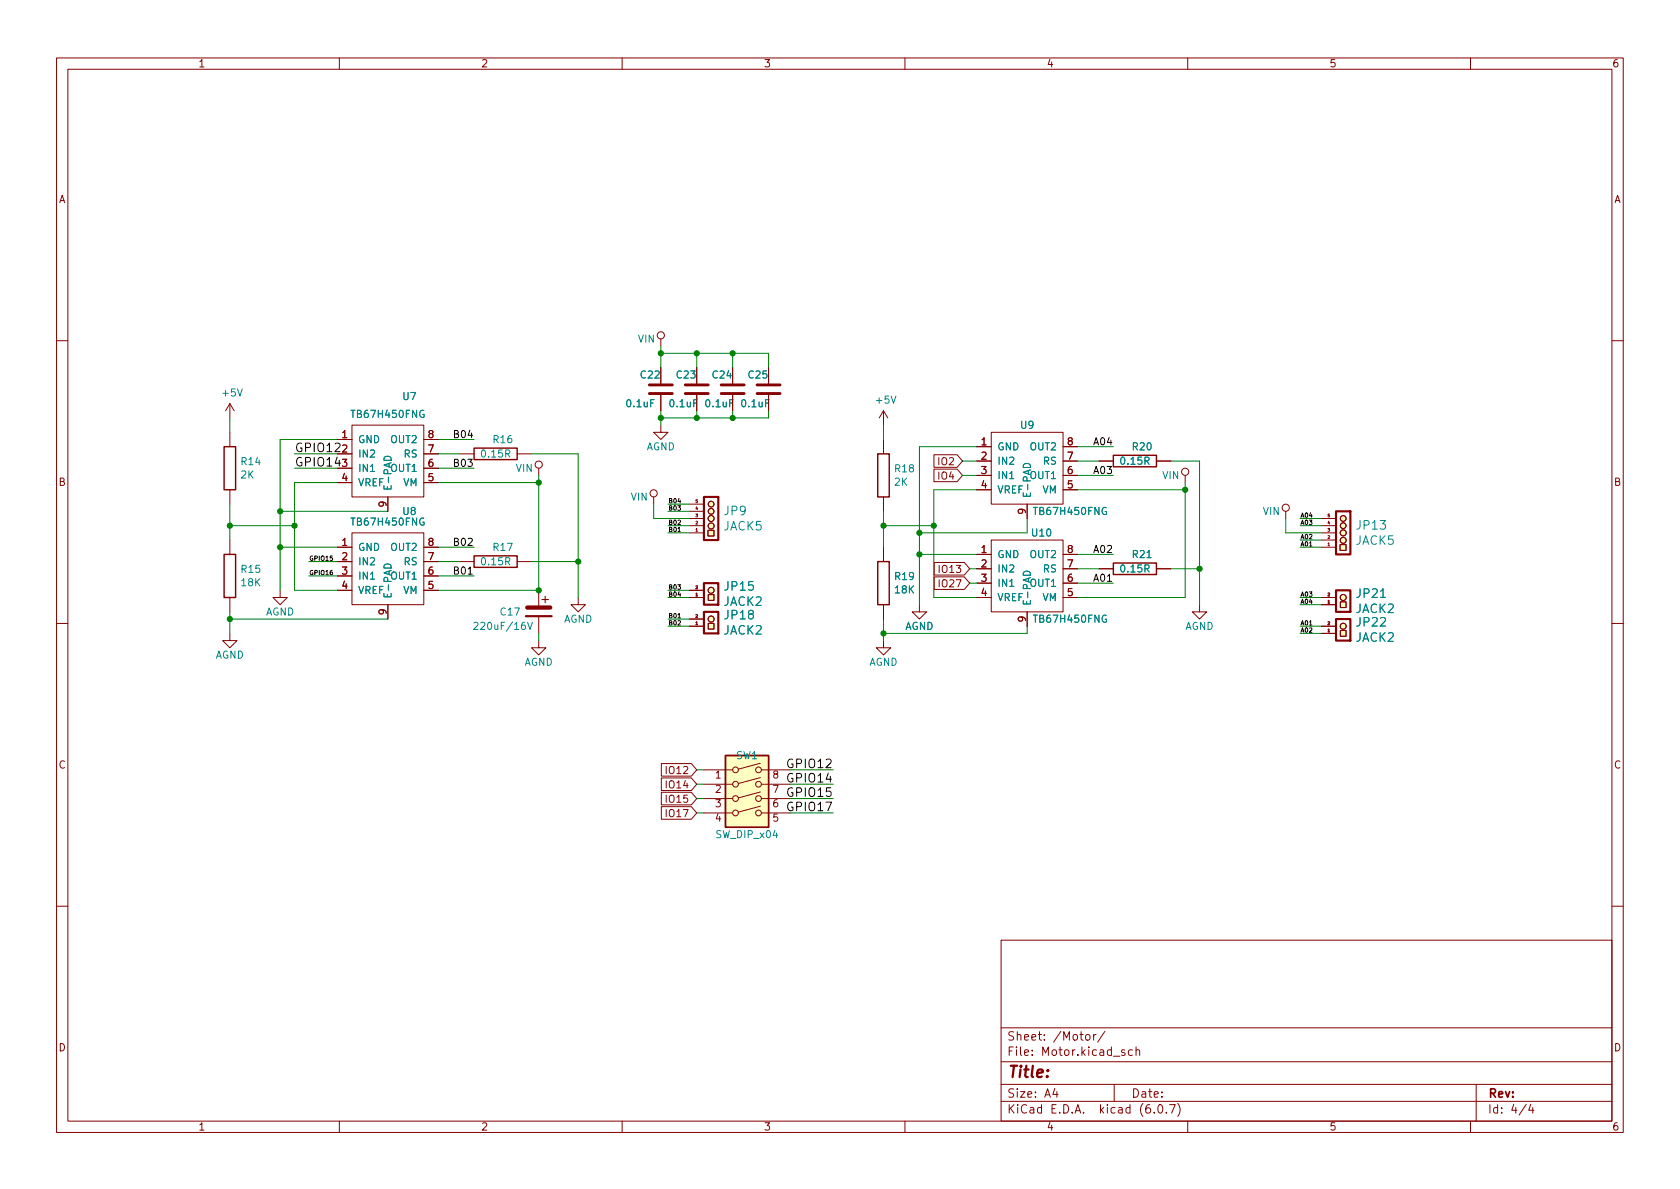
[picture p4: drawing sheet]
<svg xmlns="http://www.w3.org/2000/svg" width="297mm" height="210mm" viewBox="0 0 297 210" stroke-linecap="round" stroke-linejoin="round" font-family="sans-serif">
<g fill="none" stroke="#840000" stroke-width=".18">
<path d="M10 10.2h277v190.1h-277zM12 12.2h273v186.1h-273zM60 10.2v2M110 10.2v2M160 10.2v2M210 10.2v2M260 10.2v2M116.8 59.9v1.3M10 60.2h2M40.6 71.4v2.5M40.6 76.4v2.6M40.6 71.4l-.7 1.2"/>
<path d="M40.6 71.4l.8 1.2M59.7 77.7h2.5M62.2 75.2h12.7v12.7h-12.7zM74.9 77.7h2.6M116.8 75.2v1.2h1.3l-1.3 1.3-1.2-1.3h1.2M116.8 65v2.8M116.8 69.8v2.8M123.2 65v2.8M123.2 69.8v2.8M129.5 65v2.8M129.5 69.8v2.8M135.9 65v2.8"/>
<path d="M135.9 69.8v2.8M156.2 72.6v2.6M156.2 77.7v2.6M156.2 72.6l-.8 1.3M156.2 72.6l.8 1.3M172.7 79h2.6M175.3 76.4h12.7v12.7h-12.7zM188 79h2.5M285 60.2h2M40.6 86.6v2.5M40.6 95.5v2.5M59.7 99.3h2.5"/>
<path d="M59.7 96.8h2.5M59.7 80.3h2.5M59.7 82.8h2.5M59.7 85.3h2.5M62.2 94.2h12.7v12.7h-12.7zM68.6 87.9v2.5M74.9 99.3h2.6M74.9 96.8h2.6M74.9 80.3h2.6M74.9 82.8h2.6M74.9 85.3h2.6M81.3 99.3h2.5"/>
<path d="M81.3 80.3h2.5M91.4 99.3h2.6M91.4 80.3h2.6M95.2 82.8v1.3M115.6 87.9v1.2M121.9 94.2h2.6M121.9 93h2.6M121.9 91.7h2.6M121.9 90.4h2.6M121.9 89.1h2.6M125.2 93.8h1v1h-1zM156.2 87.9v2.5"/>
<path d="M156.2 96.8v2.5M165.1 83h4.1l1 1.1-1 1.1h-4.1zM165.1 80.4h4.1l1 1.1-1 1.1h-4.1zM165.2 99.5h5.3l.9 1.1-.9 1.1h-5.3zM172.7 81.5h2.6M172.7 84.1h2.6M172.7 86.6h2.6M172.7 98h2.6M175.3 95.5h12.7v12.7h-12.7zM181.6 89.1v2.6M188 81.5h2.5M188 84.1h2.5"/>
<path d="M188 86.6h2.5M188 98h2.5M194.3 81.5h2.5M204.5 81.5h2.5M209.5 84.1v1.2M227.3 90.4v1.3M233.7 96.8h2.5M233.7 95.5h2.5M233.7 94.2h2.5M233.7 93h2.5M233.7 91.7h2.5M236.9 96.3h1.1v1h-1.1z"/>
<path d="M10 110.2h2M40.6 112v1.3h1.3l-1.3 1.2-1.2-1.2h1.2M40.6 105.7v2.5M49.5 104.4v1.3h1.3l-1.3 1.2-1.2-1.2h1.2M59.7 101.8h2.5M59.7 104.4h2.5M68.6 106.9v2.6M74.9 101.8h2.6M74.9 104.4h2.6M95.2 113.3v1.2h1.3l-1.3 1.3-1.2-1.3h1.2M95.2 104.4v3M95.2 109v3"/>
<path d="M102.2 105.7v1.2h1.3l-1.3 1.3-1.2-1.3h1.2M121.9 110.7h2.6M121.9 104.4h2.6M121.9 105.7h2.6M121.9 109.5h2.6M125.2 105.2h1v1h-1zM125.2 110.2h1v1h-1zM156.2 113.3v1.2h1.3l-1.3 1.3-1.3-1.3h1.3M156.2 106.9v2.6M162.6 106.9v1.3h1.2l-1.2 1.3-1.3-1.3h1.3M165.2 102h5.3l.9 1.1-.9 1.1h-5.3zM172.7 105.7h2.6"/>
<path d="M172.7 100.6h2.6M172.7 103.1h2.6M181.6 108.2v2.5M188 105.7h2.5M188 100.6h2.5M188 103.1h2.5M194.3 100.6h2.5M204.5 100.6h2.5M212.1 106.9v1.3h1.3l-1.3 1.3-1.3-1.3h1.3M233.7 112h2.5M233.7 110.7h2.5M233.7 106.9h2.5"/>
<path d="M233.7 105.7h2.5M237 111.5h1v1h-1zM237 106.4h1v1h-1zM285 110.2h2M116.9 135h5.3l1 1.1-1 1.1h-5.3zM116.9 137.6h5.3l1 1.1-1 1.1h-5.3zM124.5 136.1h5M124.5 138.7h5M134.4 137.5l-3.8 1.1M134.4 135l-3.8 1M134.6 136.1h5.1M134.6 138.7h5.1"/>
<path d="M116.9 142.6h5.3l1 1.2-1 1.1h-5.3zM116.9 140.1h5.3l1 1.1-1 1.1h-5.3zM124.5 141.2h5M124.5 143.8h5M134.4 142.6l-3.8 1M134.4 140l-3.8 1.1M134.6 141.2h5.1M134.6 143.8h5.1M10 160.2h2M177 166.3h108v32h-108zM285 160.2h2M60 198.3v2"/>
<path d="M110 198.3v2M160 198.3v2M177 194.8h108M177 191.8h108M177 187.8h108M177 181.8h108M186.5 192.5l-.4 1h1M186.9 193v1M192 183.1l.2-.2 .4 .2 .1 .5-.1 .3h-.4l-.2-.1zM193.4 182.9v1M193.8 182.9l-.3 .1-.1 .2M195.4 182.4l-1.3 1.9"/>
<path d="M197 191.8v3M198.9 185.7l-.4-.1-.2 .2 .1 .3 .5 .1v.4h-.6M200.2 185.7l-.4-.1-.3 .3v.4l.1 .3h.6M200.9 185.8l.2-.2 .3 .1 .1 .9M200.9 185.1v1.5M204.1 196.7v.1M204.9 195.4l.2-.1a.81 .81 0 0 1 .6 .7 .81 .81 0 0 1-.3 .8h-.2a.81 .81 0 0 1-.6-.6 .81 .81 0 0 1 .3-.8zM206.2 196.7v.1M206.8 195.3h1l-.7 1.5M208.2 195.1a1.72 1.72 0 0 1 0 2.3M210 198.3v2M260 198.3v2"/>
<path d="M261 191.8v6.5M269.9 195.3l-1.3 1.9M270.6 195.3l-.3 1h.9M271 195.8v1"/>
<circle cx="116.8" cy="59.3" r=".63"/>
<circle cx="95.2" cy="82.2" r=".63"/>
<circle cx="115.6" cy="87.2" r=".63"/>
<circle cx="125.7" cy="93" r=".53"/>
<circle cx="125.7" cy="91.7" r=".53"/>
<circle cx="125.7" cy="89.1" r=".51"/>
<circle cx="125.7" cy="90.4" r=".51"/>
<circle cx="209.5" cy="83.4" r=".63"/>
<circle cx="227.3" cy="89.8" r=".63"/>
<circle cx="237.5" cy="95.5" r=".53"/>
<circle cx="237.5" cy="94.2" r=".53"/>
<circle cx="237.5" cy="91.7" r=".51"/>
<circle cx="237.5" cy="93" r=".51"/>
<circle cx="125.7" cy="109.5" r=".53"/>
<circle cx="125.7" cy="104.4" r=".53"/>
<circle cx="237.5" cy="105.7" r=".53"/>
<circle cx="237.5" cy="110.7" r=".53"/>
<circle cx="130" cy="136.1" r=".51"/>
<circle cx="130" cy="138.7" r=".51"/>
<circle cx="134.1" cy="136.1" r=".51"/>
<circle cx="134.1" cy="138.7" r=".51"/>
<circle cx="130" cy="141.2" r=".51"/>
<circle cx="130" cy="143.8" r=".51"/>
<circle cx="134.1" cy="141.2" r=".51"/>
<circle cx="134.1" cy="143.8" r=".51"/>
</g>
<path d="M39.6 79h2.1v7.6h-2.1zM83.8 79.2h7.6v2.1h-7.6zM39.6 98h2.1v7.7h-2.1zM83.8 98.3h7.6v2h-7.6zM155.2 99.3h2v7.6h-2zM155.2 80.3h2v7.6h-2zM196.8 80.5h7.7v2h-7.7zM196.8 99.6h7.7v2h-7.7zM128.3 133.6h7.6v12.7h-7.6z" fill="none" stroke="#840000" stroke-width=".25"/>
<g fill="#ffffc2" stroke="#ffffc2" stroke-width=".18">
<path d="M237 111.5h1v1h-1z"/>
<path d="M236.9 96.3h1.1v1h-1.1z"/>
<path d="M237 106.4h1v1h-1z"/>
<path d="M125.2 105.2h1v1h-1z"/>
<path d="M125.2 110.2h1v1h-1z"/>
<path d="M125.2 93.8h1v1h-1z"/>
<path d="M128.3 133.6h7.6v12.7h-7.6z"/>
<circle cx="237.5" cy="110.7" r=".53"/>
<circle cx="237.5" cy="91.7" r=".51"/>
<circle cx="237.5" cy="93" r=".51"/>
<circle cx="237.5" cy="94.2" r=".53"/>
<circle cx="237.5" cy="95.5" r=".53"/>
<circle cx="237.5" cy="105.7" r=".53"/>
<circle cx="125.7" cy="104.4" r=".53"/>
<circle cx="125.7" cy="109.5" r=".53"/>
<circle cx="125.7" cy="89.1" r=".51"/>
<circle cx="125.7" cy="90.4" r=".51"/>
<circle cx="125.7" cy="91.7" r=".53"/>
<circle cx="125.7" cy="93" r=".53"/>
</g>
<path d="M124.5 87.9h2.5v7.6h-2.5zM236.2 90.4h2.6v7.6h-2.6zM93 109h4.5M124.5 103.1h2.5v3.8h-2.5zM124.5 108.2h2.5v3.8h-2.5zM236.2 109.5h2.6v3.8h-2.6zM236.2 104.4h2.6v3.8h-2.6z" fill="none" stroke="#840000" stroke-width=".38"/>
<path d="M68.1 99.8a.66 .66 0 0 1 .7 0 .66 .66 0 0 1 .4 .7h-1.3zM68.1 80.8a.66 .66 0 0 1 .7-.1 .66 .66 0 0 1 .4 .7h-1.3zM181.1 82.1a.66 .66 0 0 1 .8-.1 .66 .66 0 0 1 .3 .7h-1.3zM83.8 110.2l.5-.2 .2 .4-.8 .9h.8M93.3 110l.4 1.3 .4-1.3M181.1 101.1a.66 .66 0 0 1 .8-.1 .66 .66 0 0 1 .3 .7h-1.3z" fill="none" stroke="#008484" stroke-width=".18"/>
<path d="M114.8 69.6h4.1M114.8 68.1h4.1M121.2 69.6h4M121.2 68.1h4M127.5 69.6h4.1M127.5 68.1h4.1M133.9 69.6h4M133.9 68.1h4" fill="none" stroke="#840000" stroke-width=".51"/>
<path d="M93.2 107.4h4.1" fill="none" stroke="#840000" stroke-width=".76"/>
<path d="M119.9 94h.4M119.9 109.3h.4" fill="none" stroke="#000" stroke-width=".18"/>
<g fill="none" stroke="#008400" stroke-width=".18">
<path d="M40.6 73.9v2.5M59.7 77.7h-10.2v26.7M77.5 77.7h6.3M116.8 62.5h19.1v2.5M116.8 61.2v3.8M116.8 72.6v2.6M123.2 62.5v2.5M123.2 72.6v1.3M129.5 62.5v2.5M129.5 72.6v1.3M135.9 72.6v1.3h-19.1M156.2 75.2v2.5"/>
<path d="M172.7 79h-10.1v27.9M190.5 79h6.3M40.6 93h11.5M40.6 89.1v6.4M49.5 90.4h19.1M49.5 96.8h10.2M52.1 82.8h7.6M52.1 80.3h7.6M54.6 99.3h5.1M59.7 85.3h-7.6v19.1h7.6M77.5 96.8h6.3M77.5 82.8h6.3"/>
<path d="M77.5 85.3h17.7M77.5 80.3h3.8M77.5 99.3h3.8M94 80.3h8.2v25.4M94 99.3h8.2M95.2 84.1v20.3h-17.7M115.6 89.1v2.6h6.3M118.1 89.1h3.8M118.1 90.4h3.8M118.1 93h3.8M118.1 94.2h3.8M156.2 93h8.9"/>
<path d="M156.2 90.4v6.4M162.6 98h10.1M170.2 81.5h2.5M170.2 84.1h2.5M172.7 86.6h-7.6v19.1h7.6M181.6 91.7v2.5h-19M190.5 81.5h3.8M190.5 98h6.3M190.5 86.6h19M190.5 84.1h6.3M207 81.5h5.1v25.4M209.5 85.3v20.4h-19"/>
<path d="M227.3 91.7v2.5h6.4M229.9 91.7h3.8M229.9 93h3.8M229.9 96.8h3.8M229.9 95.5h3.8M40.6 108.2v3.8M40.6 109.5h28M54.6 101.8h5.1M77.5 101.8h6.3M95.2 112v1.3M118.1 105.7h3.8M118.1 110.7h3.8"/>
<path d="M118.1 109.5h3.8M118.1 104.4h3.8M156.2 109.5v3.8M171.4 100.6h1.3M171.4 103.1h1.3M181.6 110.7v1.3h-25.4M190.5 100.6h3.8M190.5 103.1h6.3M207 100.6h5.1M229.9 105.7h3.8M229.9 110.7h3.8M229.9 112h3.8"/>
<path d="M229.9 106.9h3.8M123.2 136.1h1.3M123.2 138.7h1.3M139.7 136.1h7.6M139.7 138.7h7.6M123.2 141.2h1.3M123.2 143.8h1.3M139.7 141.2h7.6M139.7 143.8h7.6"/>
</g>
<g fill="#008400" stroke="#008400" stroke-width=".18">
<circle cx="40.6" cy="93" r=".46"/>
<circle cx="49.5" cy="96.8" r=".46"/>
<circle cx="49.5" cy="90.4" r=".46"/>
<circle cx="52.1" cy="93" r=".46"/>
<circle cx="40.6" cy="109.5" r=".46"/>
<circle cx="95.2" cy="85.3" r=".46"/>
<circle cx="95.2" cy="104.4" r=".46"/>
<circle cx="129.5" cy="62.5" r=".46"/>
<circle cx="116.8" cy="73.9" r=".46"/>
<circle cx="123.2" cy="73.9" r=".46"/>
<circle cx="129.5" cy="73.9" r=".46"/>
<circle cx="116.8" cy="62.5" r=".46"/>
<circle cx="123.2" cy="62.5" r=".46"/>
<circle cx="212.1" cy="100.6" r=".46"/>
<circle cx="209.5" cy="86.6" r=".46"/>
<circle cx="102.2" cy="99.3" r=".46"/>
<circle cx="165.1" cy="93" r=".46"/>
<circle cx="156.2" cy="112" r=".46"/>
<circle cx="156.2" cy="93" r=".46"/>
<circle cx="162.6" cy="94.2" r=".46"/>
<circle cx="162.6" cy="98" r=".46"/>
</g>
<text font-size="2.8" fill="#840000" x="178" y="190.6">Title:</text>
<g font-size="2.1">
<text x="52.1" y="79.9">GPIO12</text>
<text x="52.1" y="82.5">GPIO14</text>
<text x="139.7" y="135.8">GPIO12</text>
<text x="139.7" y="140.9">GPIO15</text>
<text x="139.7" y="143.4">GPIO17</text>
<text x="139.7" y="138.4">GPIO14</text>
</g>
<g font-size="2.1" fill="#008484">
<text x="127.9" y="93.8">JACK5</text>
<text x="128.1" y="91.1">JP9</text>
<text x="240" y="93.6">JP13</text>
<text x="239.7" y="96.3">JACK5</text>
<text x="127.9" y="107.1">JACK2</text>
<text x="128.2" y="104.4">JP15</text>
<text x="240" y="105.7">JP21</text>
<text x="127.9" y="112.2">JACK2</text>
<text x="128.2" y="109.5">JP18</text>
<text x="239.7" y="113.5">JACK2</text>
<text x="239.7" y="108.4">JACK2</text>
<text x="240" y="110.8">JP22</text>
</g>
<g font-size="2.1" fill="#840000">
<text x="95.8" y="106.7">+</text>
<text x="178" y="184">Sheet: /Motor/</text>
<text x="178" y="186.7">File: Motor.kicad_sch</text>
<text x="178" y="196.9">KiCad E.D.A. kicad (6.0.7)</text>
<text x="178" y="194.1">Size: A4</text>
<text x="200" y="194.1">Date:</text>
<text x="263" y="194.1">Rev:</text>
<text x="263" y="196.9">Id: 4/4</text>
</g>
<g font-size="1.8" fill="#840000">
<text x="35" y="11.9">1</text>
<text x="85" y="11.9">2</text>
<text x="135" y="11.9">3</text>
<text x="185" y="11.9">4</text>
<text x="235" y="11.9">5</text>
<text x="285" y="11.9">6</text>
<text x="10.3" y="35.9">A</text>
<text x="285.3" y="35.9">A</text>
<text x="60.5" y="77.5">1</text>
<text x="75.7" y="77.5">8</text>
<text x="60.5" y="80">2</text>
<text x="60.5" y="82.5">3</text>
<text x="75.7" y="82.5">6</text>
<text x="75.7" y="80">7</text>
<text x="166.1" y="82.3">IO2</text>
<text x="173.5" y="78.7">1</text>
<text x="173.5" y="81.3">2</text>
<text x="173.5" y="83.8">3</text>
<text x="188.7" y="83.8">6</text>
<text x="188.7" y="81.3">7</text>
<text x="188.7" y="78.7">8</text>
<text x="10.3" y="85.9">B</text>
<text x="60.5" y="85.1">4</text>
<text x="68.3" y="89.6" transform="rotate(-90 68.3 89.6)">9</text>
<text x="75.7" y="85.1">5</text>
<text x="166.1" y="84.8">IO4</text>
<text x="173.5" y="86.4">4</text>
<text x="188.7" y="86.4">5</text>
<text x="285.3" y="85.9">B</text>
<text x="181.4" y="90.9" transform="rotate(-90 181.4 90.9)">9</text>
<text x="60.5" y="96.5">1</text>
<text x="60.5" y="99.1">2</text>
<text x="60.5" y="101.6">3</text>
<text x="75.7" y="101.6">6</text>
<text x="75.7" y="99.1">7</text>
<text x="75.7" y="96.5">8</text>
<text x="166.3" y="101.3">IO13</text>
<text x="173.5" y="97.8">1</text>
<text x="173.5" y="100.3">2</text>
<text x="188.7" y="100.3">7</text>
<text x="188.7" y="97.8">8</text>
<text x="60.5" y="104.1">4</text>
<text x="75.7" y="104.1">5</text>
<text x="166.3" y="103.8">IO27</text>
<text x="173.5" y="102.9">3</text>
<text x="173.5" y="105.4">4</text>
<text x="188.7" y="105.4">5</text>
<text x="188.7" y="102.9">6</text>
<text x="68.3" y="108.7" transform="rotate(-90 68.3 108.7)">9</text>
<text x="181.4" y="110" transform="rotate(-90 181.4 110)">9</text>
<text x="10.3" y="135.9">C</text>
<text x="118.1" y="136.9">IO12</text>
<text x="126.5" y="137.7">1</text>
<text x="136.7" y="137.7">8</text>
<text x="285.3" y="135.9">C</text>
<text x="118.1" y="141.9">IO15</text>
<text x="118.1" y="139.4">IO14</text>
<text x="126.5" y="140.2">2</text>
<text x="126.5" y="142.7">3</text>
<text x="136.7" y="142.7">6</text>
<text x="136.7" y="140.2">7</text>
<text x="118.1" y="144.5">IO17</text>
<text x="126.5" y="145.3">4</text>
<text x="136.7" y="145.3">5</text>
<text x="10.3" y="185.9">D</text>
<text x="285.3" y="185.9">D</text>
<text x="35" y="199.9">1</text>
<text x="85" y="199.9">2</text>
<text x="135" y="199.9">3</text>
<text x="185" y="199.9">4</text>
<text x="235" y="199.9">5</text>
<text x="285" y="199.9">6</text>
</g>
<g font-size="1.8" fill="#008484">
<text x="112.8" y="60.6">VIN</text>
<text x="39.4" y="70.1">+5V</text>
<text x="71.3" y="70.7">U7</text>
<text x="113.3" y="66.9">C22</text>
<text x="119.7" y="66.9">C23</text>
<text x="126" y="66.9">C24</text>
<text x="132.4" y="66.9">C25</text>
<text x="155" y="71.4">+5V</text>
<text x="62.4" y="73.9">TB67H450FNG</text>
<text x="110.9" y="72">0.1uF</text>
<text x="118.5" y="72">0.1uF</text>
<text x="124.9" y="72">0.1uF</text>
<text x="131.2" y="72">0.1uF</text>
<text x="180.5" y="75.8">U9</text>
<text x="42.7" y="82.2">R14</text>
<text x="63.2" y="78.4">GND</text>
<text x="63.2" y="80.9">IN2</text>
<text x="63.2" y="83.4">IN1</text>
<text x="69.2" y="83.4">OUT1</text>
<text x="69.2" y="78.4">OUT2</text>
<text x="71.5" y="80.9">RS</text>
<text x="85.3" y="80.9">0.15R</text>
<text x="87.3" y="78.4">R16</text>
<text x="91.2" y="83.4">VIN</text>
<text x="114.2" y="79.6">AGND</text>
<text x="158.3" y="83.5">R18</text>
<text x="176.3" y="79.6">GND</text>
<text x="176.3" y="82.2">IN2</text>
<text x="182.2" y="79.6">OUT2</text>
<text x="184.5" y="82.2">RS</text>
<text x="198.3" y="82.2">0.15R</text>
<text x="200.3" y="79.6">R20</text>
<text x="42.6" y="84.6">2K</text>
<text x="63.2" y="86">VREF</text>
<text x="69.2" y="86.9" transform="rotate(-90 69.2 86.9)">E-PAD</text>
<text x="71.3" y="86">VM</text>
<text x="111.6" y="88.5">VIN</text>
<text x="158.2" y="85.9">2K</text>
<text x="176.3" y="84.7">IN1</text>
<text x="176.3" y="87.2">VREF</text>
<text x="182.2" y="84.7">OUT1</text>
<text x="182.2" y="88.1" transform="rotate(-90 182.2 88.1)">E-PAD</text>
<text x="184.3" y="87.2">VM</text>
<text x="205.5" y="84.7">VIN</text>
<text x="62.4" y="92.9">TB67H450FNG</text>
<text x="71.3" y="91.1">U8</text>
<text x="182.5" y="94.9">U10</text>
<text x="183.1" y="91.1">TB67H450FNG</text>
<text x="223.3" y="91.1">VIN</text>
<text x="42.7" y="101.3">R15</text>
<text x="63.2" y="97.4">GND</text>
<text x="63.2" y="99.9">IN2</text>
<text x="69.2" y="97.4">OUT2</text>
<text x="71.5" y="99.9">RS</text>
<text x="85.3" y="99.9">0.15R</text>
<text x="87.3" y="97.4">R17</text>
<text x="176.3" y="98.7">GND</text>
<text x="176.3" y="101.2">IN2</text>
<text x="182.2" y="98.7">OUT2</text>
<text x="184.5" y="101.2">RS</text>
<text x="198.3" y="101.2">0.15R</text>
<text x="200.3" y="98.7">R21</text>
<text x="42.7" y="103.7">18K</text>
<text x="63.2" y="102.5">IN1</text>
<text x="63.2" y="105">VREF</text>
<text x="69.2" y="102.5">OUT1</text>
<text x="69.2" y="105.9" transform="rotate(-90 69.2 105.9)">E-PAD</text>
<text x="71.3" y="105">VM</text>
<text x="158.3" y="102.6">R19</text>
<text x="158.3" y="104.9">18K</text>
<text x="176.3" y="103.8">IN1</text>
<text x="176.3" y="106.3">VREF</text>
<text x="182.2" y="103.8">OUT1</text>
<text x="182.2" y="107.2" transform="rotate(-90 182.2 107.2)">E-PAD</text>
<text x="184.3" y="106.3">VM</text>
<text x="46.9" y="108.8">AGND</text>
<text x="84.5" y="111.4">220uF/16V</text>
<text x="88.5" y="108.8">C17</text>
<text x="99.6" y="110.1">AGND</text>
<text x="160" y="111.4">AGND</text>
<text x="183.1" y="110.1">TB67H450FNG</text>
<text x="209.5" y="111.4">AGND</text>
<text x="38" y="116.5">AGND</text>
<text x="92.6" y="117.7">AGND</text>
<text x="153.6" y="117.7">AGND</text>
<text x="130.2" y="134.2">SW1</text>
<text x="126.7" y="148.2">SW_DIP_x04</text>
</g>
<g font-size="1.8">
<text x="80.6" y="77.5">B04</text>
<text x="80.6" y="82.5">B03</text>
<text x="193.6" y="83.8">A03</text>
<text x="193.6" y="78.7">A04</text>
<text x="80.6" y="96.5">B02</text>
<text x="80.6" y="101.6">B01</text>
<text x="193.6" y="97.8">A02</text>
<text x="193.6" y="102.9">A01</text>
</g>
<g font-size="1.1">
<text x="118.1" y="89">B04</text>
<text x="118.1" y="92.8">B02</text>
<text x="118.1" y="90.3">B03</text>
<text x="118.1" y="94.1">B01</text>
<text x="229.9" y="95.3">A02</text>
<text x="229.9" y="92.8">A03</text>
<text x="229.9" y="91.5">A04</text>
<text x="54.6" y="99.1">GPIO15</text>
<text x="54.6" y="101.7">GPIO16</text>
<text x="229.9" y="96.6">A01</text>
<text x="118.1" y="104.2">B03</text>
<text x="118.1" y="105.5">B04</text>
<text x="229.9" y="106.8">A04</text>
<text x="229.9" y="105.5">A03</text>
<text x="118.1" y="109.3">B01</text>
<text x="118.1" y="110.6">B02</text>
<text x="229.9" y="110.6">A01</text>
<text x="229.9" y="111.8">A02</text>
</g>
<g font-size=".7" fill="#840000">
<text x="123" y="88.9">5</text>
<text x="123" y="94">1</text>
<text x="123" y="92.7">2</text>
<text x="123" y="91.4">3</text>
<text x="123" y="90.2">4</text>
<text x="234.8" y="95.2">2</text>
<text x="234.8" y="94">3</text>
<text x="234.8" y="92.7">4</text>
<text x="234.8" y="91.4">5</text>
<text x="234.8" y="96.5">1</text>
<text x="123" y="105.4">1</text>
<text x="123" y="104.1">2</text>
<text x="234.8" y="106.7">1</text>
<text x="234.8" y="105.4">2</text>
<text x="123" y="110.5">1</text>
<text x="123" y="109.2">2</text>
<text x="234.8" y="111.8">1</text>
<text x="234.8" y="110.5">2</text>
</g>
</svg>
